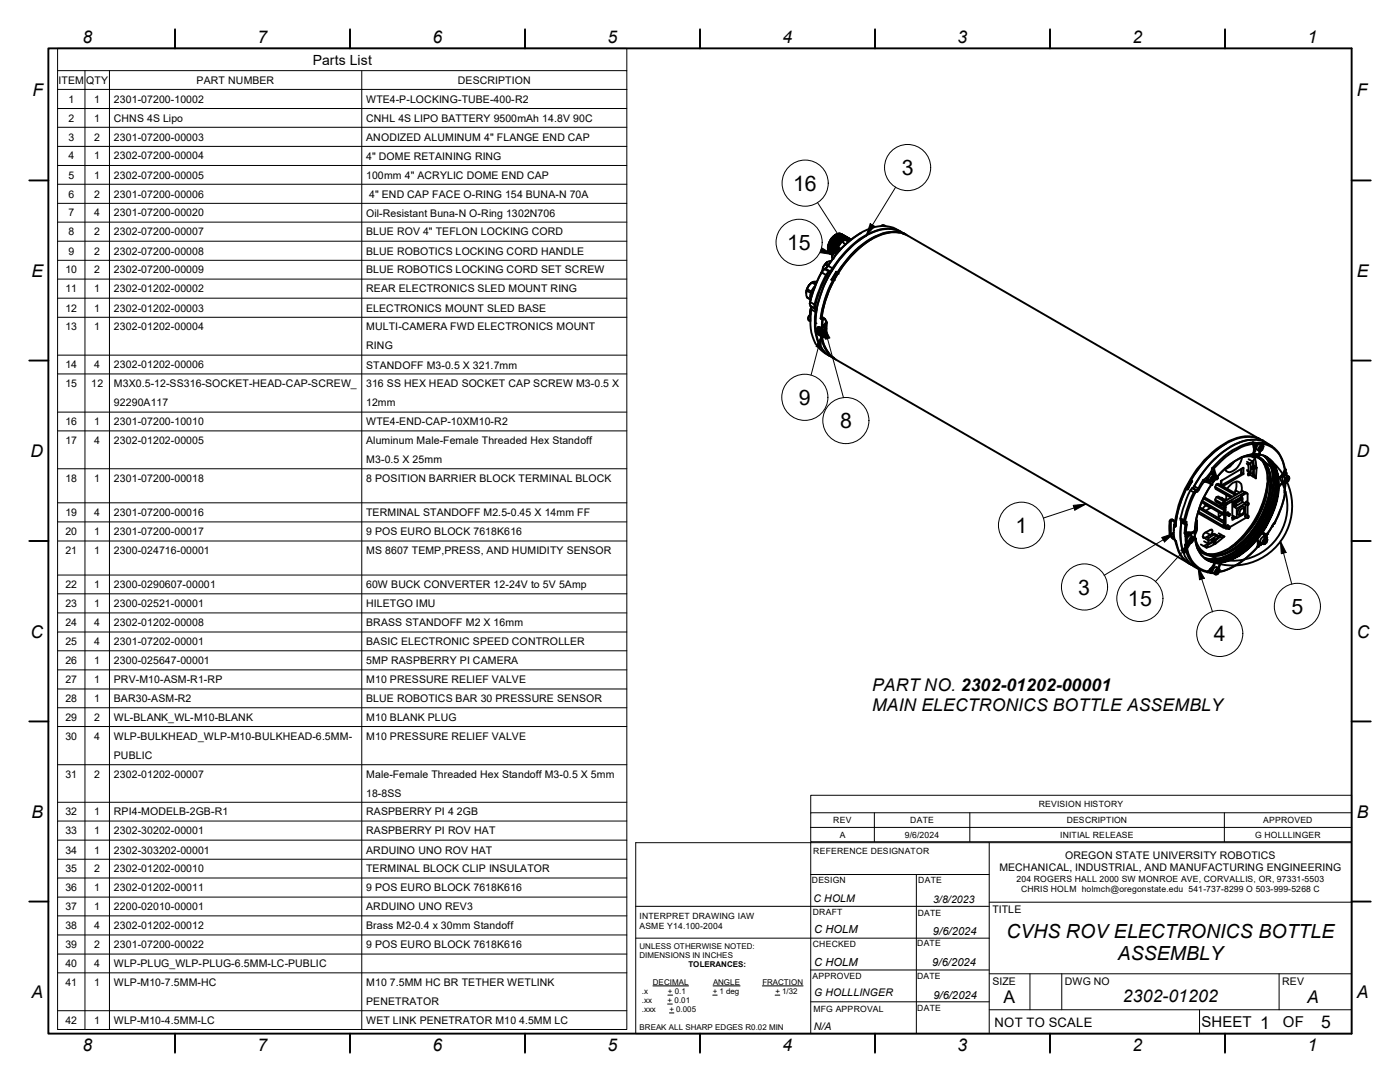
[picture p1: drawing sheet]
<svg xmlns="http://www.w3.org/2000/svg" width="279mm" height="216mm" viewBox="0 0 279 216" stroke-linecap="round" stroke-linejoin="round" font-family="sans-serif">
<!-- layer: Visible Edges(ANSI-PIG) -->
<g fill="none" stroke="#000" stroke-width=".38">
<path d="M161 58l-.1 .9 .1 .4M161 58l.9 .5M161 59.3l.8 .5M161.1 57.7l.3-.7 .7-.6a2.55 2.55 0 0 0-1.2 2.1M161.1 57.7l-.1 .3M161.1 57.7l.8 .5M161.9 58.5l-.2 .4 .1 .9-.8-.5M161.9 58.5l.2 .2M162 58.2l-.1 .3M162 58.2l.2 .1M162.1 56.4l.7 .4M162.2 56.3l-.1 .1"/>
<path d="M162.3 57.7l-.3 .5M162.3 57.7h.1M162.3 56.3l-.2 .1M162.3 56.3l.6 .3M162.5 57.3h.1M162.6 57.2l-.3 .5M162.7 57.1l-.7 1-.3 1.1M163 56.2l-.7 .1M164 54.4a21.1 21.1 0 0 0-2.4 6.2M164 54.4l-1.8 3.9a4.7 4.7 0 0 0-.5 2.5l.2 .5a16.6 16.6 0 0 0 .3 5.9 6.1 6.1 0 0 0 3.3 3.8M164.2 53.8l.1 .1M164.7 52.8l-.4 .4-.1 .6"/>
<path d="M164.7 52.8l.5 .3M164.8 52.5l-.1 .3M164.8 52.5l.6 .3M165.2 52.3a2.14 2.14 0 0 0-1.1 1.7l.1-.2M165.2 49.3l1.5 .9M165.2 49.5l1.5 .8M165.2 49.5v.1l1.5 .8M165.2 49.7l1.4 .8M165.2 49.8l1.2 .7M165.2 49.5l1.6 .9M165.2 49.2l1.6 1M165.3 49.9v.2l1 .6"/>
<path d="M165.3 49.1l1.5 .9M165.3 49.2l1.5 .8M165.3 50l1 .6M165.4 50.1v.2l.8 .4-.8-.5M165.4 48.8l1.4 .9M165.4 48.8l1.5 .9M165.4 50.3l.8 .5-.8-.4M165.4 48.6l1.5 .9M165.4 48.7l1.5 .8M165.4 48.5l1.7 .9M165.5 48.5l1.4 .8M165.5 50.4l.6 .5"/>
<path d="M165.5 48.3l1.5 .9M165.5 50.5l.7 .4M165.5 48.3l1.6 .8M165.6 48.2l1.5 .8M165.7 48.1l1.4 .9M165.7 48l1.6 .9M165.7 52.1l-.9 .4M165.7 47.9l1.5 .9M165.8 47.9l1.5 .8M165.8 47.8l1.6 .9M165.9 52.1h-.1M165.9 47.7l1.5 .9"/>
<path d="M166 47.6l1.4 .9M166 47.6l1.6 .9M166.1 54l-.6 .4a16.1 16.1 0 0 0-2.7 6.4l-.1 .5 .2 .6M166.1 47.5l.8-.7 1.5 .8M166.1 47.5l-.7 1-.2 1.4 1.2 .6M166.1 47.5l1.4 .8M166.1 47.4l1.5 .9M166.2 47.4l1.6 .9M166.2 47.3l1.5 .8M166.3 47.2l1.5 .9M166.3 47.2l1.7 .9M166.4 55.9a19.5 19.5 0 0 0-2.5 7.6"/>
<path d="M166.4 47.1l1.5 .8M166.5 55.8h-.1a18.4 18.4 0 0 0-2.6 7.8l.1-.1M166.5 50.5l-.4 .6v.2M166.6 46.9l1.5 .9M166.7 46.9a3.6 3.6 0 0 0-1.5 2.6M166.7 46.9l1.4 .9M166.8 49.8l-1.5-.8 1.6 .9M166.8 46.9h-.1l1.6 .9M166.8 46.8l1.5 .9M166.9 54.4a1.07 1.07 0 0 1-.8 1.3M166.9 54.4v-.2l-1 1.6 .2-.1M166.9 54.4l-.8 1.3"/>
<path d="M166.9 46.8l.4-.2 1.5 .9M167 46.7l1.5 .9M167.1 50.5a.73 .73 0 0 0-.9 .3 .73 .73 0 0 0 0 .8M167.1 49.7l-.1 .5M167.1 46.7l1.5 .9M167.3 49.3a3.2 3.2 0 0 1 1.3-1.5 3.1 3.1 0 0 0-1.6 2.7v-.3l.2 .2M167.3 46.7l1.4 .8M167.3 46.7l.3-.1 1.5 .9M167.4 46.6l1.5 .8M167.5 46.6l1.5 .8M167.6 46.6l1.6 .9M167.7 46.7l1.7 .9-1.5-.9"/>
<path d="M167.8 49.7l-.5-.4-.2 .4 .5 .3M167.9 46.7h.1M168 47.9l-1.5-.8 1.6 .8M169.2 47.7a2.47 2.47 0 0 0-2.3 2.4v.4M169.3 47.6l-.5 .1M169.4 47.6h.1M169.5 48.1l-.7-.4-.2 .1 .7 .5M169.5 47.6l-.2-.1-.1 .1-.2-.2v.2v-.2l-.5 .2-.2 .2h-.2v.1h-.1v.2h-.2v.2h-.3l.1 .2-.4 .3-.1 .3-.2 .2 .2 .1-.2 .1v.2l-.1 .1 .1 .1-.1 .1v.4M169.5 47.6h.1M169.8 47.8l-.5-.2 .4 .3M171.8 46.5a22.5 22.5 0 0 0-7 7l-.8 .9M172.8 47.1a22.1 22.1 0 0 0-9.8 14.4l-.2 3"/>
<path d="M174 47.7a22.4 22.4 0 0 0-10 15.6M176.1 45l-.2 .1 .2-.2 .6 .2M179.5 46.4a8.3 8.3 0 0 0-6.3 1.7 18.2 18.2 0 0 0-6 6.5M179.8 46.3a6.4 6.4 0 0 0-6.8-.5 19.8 19.8 0 0 0-8.1 7.7l-.6 .3-.3 .6M179.9 46.3a6.3 6.3 0 0 0-5.9 .1 18.8 18.8 0 0 0-8 7.4l-.5 .4a2.86 2.86 0 0 0-1.2 1.7l-1.2 2.9a4.7 4.7 0 0 0-.5 2.5l.2 .5a15.6 15.6 0 0 0 .5 6.7 5.7 5.7 0 0 0 2.3 2.6M180.5 46.7a7.5 7.5 0 0 0-6.7 .9 20 20 0 0 0-6.7 6.9v.2M180.5 46.7l-.3-.2 .7 .4M180.5 46.7h.1M180.7 46.7a6.6 6.6 0 0 0-6.6-.3 20.8 20.8 0 0 0-9.5 10.2 18.2 18.2 0 0 0-1.8 9.3l.2-.2h.2M161.7 62.8l-.4 .6v.2M161.7 62.8a.72 .72 0 0 0-.4 .7 .72 .72 0 0 0 .4 .6M161.7 62.4v.4"/>
<path d="M161.7 62.4l.1 .1M161.7 63.9h.1M161.9 61.4l-.2 .7v.6M161.9 61.5l-.2 .9M161.9 61.5l-.2 2.5M162.8 66.2a6.6 6.6 0 0 0 3.6 5.3M162.8 66.2a2.64 2.64 0 0 1 1.5 1.1l-.9-.4zM162.8 66.2l.1-.3 .6 .3 .8 .6 .2 .4M163.1 65.5h.2M163.1 65.5v.2h-.1M163.1 65.7h.1M163.2 65.9l.2 .1"/>
<path d="M163.3 65.3a2.27 2.27 0 0 1 1.7 1.1M163.3 65.3a3.2 3.2 0 0 1 1.7 1.4l-.2 .2M163.3 66.5l.6 .5zM163.3 65.3l-.2 .2M163.3 66.5l.5 .4zM163.3 65.7l.1 .1M163.4 65.5l-.2 .3M163.5 65.5l1.3 1.1v.3M163.5 65.7l-.1 .2 .3-.2zM163.5 65.5l-.3 .3 .2 .2 .3-.2 .1-.2M163.5 65.5l.3 .1M163.5 65.6l.1 .1"/>
<path d="M163.6 66l.7 .5 .4 .6M163.8 66l.9 .9M163.8 65.6l-.3 .4M163.8 65.8l-.1 .2M163.8 66.9h.1M163.8 65.9v.1M163.9 67.1a6.2 6.2 0 0 0 2.3 4.3M163.9 63.5l.4 .1M164 67.2a7.4 7.4 0 0 0 1.5 3.4M164 63.3a22.4 22.4 0 0 1 10.5-15.9 6.8 6.8 0 0 1 6.6-.4l70.6 40.8M164 67.2a6.4 6.4 0 0 0 2.8 4.6l70.6 40.7M164 63.3l.7 .5 .3 .7"/>
<path d="M164 63.3l.7 .4M164.1 63.5h.2M164.1 63.7h.1M164.2 63.7h.5M164.2 63.7l-.1 1.7M164.5 63.6h-.2l-.2 .2-.1 1.7M164.5 67.2l-.2 .1M164.6 64.7l-.2 .3M164.6 64.8l-.2 .2M164.7 64.7l-.3 .4M164.7 63.7v.1M164.7 67.1l-.1 .1"/>
<path d="M164.7 66.9v.1M164.7 66.9h.1M164.9 66.7v.4h-.2M164.9 64.1l-.8 1.4M164.9 65.6l-.3 .3M165 64.4l-.1 1.8 .1-1.7M165 66.7v.3a.26 .26 0 0 1-.1 .3 .26 .26 0 0 1-.4-.1M165 64.3v.2M165 66.4v.2M166.2 71.4l-.3-.2 .7 .4M166.2 71.4h.1M236.9 97.3a21 21 0 0 0-2.3 7.8 21 21 0 0 1 2.2-7.6"/>
<path d="M237.3 97.2l-.5 .3M237.3 97.1l-.2 .2M237.6 95.9l-.8 1.6M237.8 96.1l.1-.1-.9 1.7zM239.9 99.9l4.1 2.5 .2 .3M240.2 99.4l4.1 2.4M240.3 99.2l4 2.3M241.9 95.6l.2 .2 .2-.2M242 95.1l.4-.2a.63 .63 0 0 1 .1 .7 .63 .63 0 0 1-.7 .3l-.1-.5zM242 95.3l-.1 .1 .4 .2M242.2 95.1l.2 .1M242.3 95.1l.1 .1-.1 .4 .1-.4"/>
<path d="M242.3 95.1a.36 .36 0 0 0-.4 .3 .36 .36 0 0 0 .2 .4l.2-.2M242.3 95.1l.1 .1M242.3 95.1l-.2 .1M242.4 94.8l-.4-.2a.81 .81 0 0 0-.6 1.2l.3 .2M242.6 95.2v-.3a.68 .68 0 0 0-.8 .3 .68 .68 0 0 0 0 .8l.4-.1M242.8 96.6l-.3 .6M242.8 99.2l-.3 .5M242.8 95.3l.2-.1 .1 .2-.3 .3zM243.6 96.8v-.9l4.6-2.6v1.3l-4.2 2.4M243.6 99.4h.2M243.8 99.3l.5 .4M244.7 88.5a19.5 19.5 0 0 0-7.1 7.5"/>
<path d="M244.7 98.7v.7l-.1 .5-1.5-.8-.3 .1 1.5 .9M244.7 99.6l.3 .1M244.9 97.5l1.2-1.2a1.07 1.07 0 0 1 1.2-.1 1.07 1.07 0 0 1 .5 1.1l-.1 .8M246 99.1l-3.5-1.9 .1 .3 3.1 1.8M246.3 92.1l-.8 1-1 .5M246.7 96.1l.1 1-.2 .8M246.8 98.6l-3.7-2.1-.3 .1 3.8 2.2M247.4 98.3l-.8-.4-.2 .5M247.8 93.5l-.1 1.1-3.9 2.2M247.8 99.3v-.2l-1.7 1v.9h.2M247.8 99.1h-.2l1.1-.7 .3 .1v1.8M247.9 91.2a3.5 3.5 0 0 1-2.6 3l-.7-.3v-.5"/>
<path d="M248 99.4v.2M248.4 98.2l-.4-.2-3.9 2.2M248.9 98.4l-.3-.2-.3 .1-3.6 2.1-.3 .3-.1 .3v4.1l.4 .4M248.9 94l.6 .4M249.2 94l.2 .3a1.52 1.52 0 0 1 1.2 1.1M249.3 94.2l-.3 .3v.3l.2 .1 .3-.2M249.4 94.2v.5M249.7 90.7a4.5 4.5 0 0 1 3.7 4.1 14.8 14.8 0 0 1-2.8 10 13.6 13.6 0 0 1-7 5.9 4.4 4.4 0 0 1-4.6-1.4M249.8 93.6h.1M249.9 93.2l-.2 .1M249.9 93.2h-.2l.1 .4M249.9 93.2l-.1 .1"/>
<path d="M249.9 90.7a4.1 4.1 0 0 1 3.4 3.4 15 15 0 0 1-3.2 11.7 13.1 13.1 0 0 1-6.4 4.9 4.3 4.3 0 0 1-4.7-1.2M249.9 93.1l-.2 .2M249.9 93.5l-.1 .1M249.9 93.5h.1M250 93l-.1 .2M250 92l.1 1.5-.1 1.6M250.1 93l-.4 .4zM250.1 93l-.2 .2M250.1 93l-.2 .3M250.1 93h.1M250.1 93h.2M250.1 93v.3l-.3 .2"/>
<path d="M250.1 93l-.3 .5a.35 .35 0 0 0 .4-.5M250.1 93.1l-.2 .2M250.2 93.2l-.1 .2M250.3 93a.35 .35 0 0 1-.4 .5M250.3 93l-.2 .4-.2 .1-.1-.3M250.3 93h.1l.1 .2 .1-.1M250.3 93v.4l-.3 .1M250.3 93.1l.1 .1-.1 .3M250.3 93.2l-.2 .3M250.4 93.1l-.1 .4M250.4 93.2l-.3 .4M250.4 87.8a10.6 10.6 0 0 0-7.3 3.1l-.8 .7-1.5 1.7-1.4 1.9-1.2 2"/>
<path d="M250.4 91.4l-.3 .5-1 .8M250.4 93.2v.2M250.5 93.2v.1M250.5 93.3l-.1 .2M250.6 93.1l-.1 .4v-.2l-.1 .2h-.4M250.6 93.3l-.1 .2M250.6 93.1v.1M250.6 93.2l.1 .2zM250.6 93.2v.2M250.8 93.3v.1zM250.8 93.3v.1M251 91.1a5.8 5.8 0 0 1 1.9 4.5 17.2 17.2 0 0 1-8.1 14.1l-.4 .2a5.4 5.4 0 0 1-4.5 .3"/>
<path d="M251.5 89.3v.1M251.5 89.4l.3 .2M251.6 89.7l.2-.1zM251.7 88.9h.3a.62 .62 0 0 1 0 .7 .62 .62 0 0 1-.7 .3v-.4zM251.7 89.2l.1-.1 .2 .2-.2-.2a.36 .36 0 0 0-.3 .2 .36 .36 0 0 0 .1 .4l-.1-.2M251.7 89.1l.3 .2M251.8 87.9a6 6 0 0 0-5.7-.2 19.8 19.8 0 0 0-9.1 8.9l-1 2.1a18.7 18.7 0 0 0-1.5 5.3M251.9 87.9h.1M252 88.8l-.5-.3a.81 .81 0 0 0-.6 1.2l.4 .3M252 89.3l-.2 .3M252.2 89.2l-.1-.3a.69 .69 0 0 0-.7 .1 .69 .69 0 0 0-.3 .7l.2 .3 .4-.1M252.5 88.2a6 6 0 0 0-5.9-.6 18 18 0 0 0-9 8.5v.4l.1-.2"/>
<path d="M252.5 91.1a6.1 6.1 0 0 1 2.3 5.4 18.7 18.7 0 0 1-8.7 14.5 5.8 5.8 0 0 1-5.3 .6M252.6 91.1a11.8 11.8 0 0 1 3.7 15.8 11.8 11.8 0 0 1-15.5 4.7M252.9 91.3a6.7 6.7 0 0 1 1.9 6.5 18.5 18.5 0 0 1-8.7 13.4 6.2 6.2 0 0 1-5 .6M253 91.4a4.8 4.8 0 0 0-4.7-.3 17.3 17.3 0 0 0-9.1 10.8l-.4 1.2a11 11 0 0 0 .3 6.6 4.7 4.7 0 0 0 2.1 2.2M253.6 91.9a11.9 11.9 0 0 1-.3 9.1 18.3 18.3 0 0 1-9.4 10.6l-2 .4M254.1 95.9a6.3 6.3 0 0 0-1.9-5 7.7 7.7 0 0 1 1.6 7.5 18.9 18.9 0 0 1-8.4 12.3 6.2 6.2 0 0 1-5 .6M254.3 93.2a15.8 15.8 0 0 1-2.3 11.3 16.1 16.1 0 0 1-8.6 7.6M254.4 93.3a16.2 16.2 0 0 1-1.9 10.2 17.5 17.5 0 0 1-9 8.6M254.8 97.4a23.4 23.4 0 0 1-3.8 9.2l.1 .1M256.5 96.3l-.1 1.9a17.9 17.9 0 0 1-3.5 8.4l-.2 .7M256.6 95.9l.1 .1zM256.7 95.7l.3 .2"/>
<path d="M256.7 94.4l.1 .5M256.7 94.4l-.2-.6a6.5 6.5 0 0 0-8.3-5.8 17.2 17.2 0 0 0-9.2 8l-.8 1.2-.4 .3a20.4 20.4 0 0 0-2.2 6.3l.2 .3a11.3 11.3 0 0 0 1.1 7.5 7 7 0 0 0 4.7 2.7M256.7 95.6l-.1 .1M256.8 95.2l.3-.1a.66 .66 0 0 1 .1 .8 .66 .66 0 0 1-.7 .3v-.6zM256.9 95.4h.1l.1 .2-.1 .3 .1-.3-.1-.2-.3 .1-.1 .3M256.9 95.4l.2 .2M257 95.9l-.3 .1M257.2 95.1l-.5-.3a.81 .81 0 0 0-.7 1.2l.5 .3M257.3 95.4l-.1-.2a.65 .65 0 0 0-.7 .1 .65 .65 0 0 0-.2 .7l.2 .3 .4-.1M233.4 106.6h.3M233.4 104.1h.3M233.7 104.1v2.5"/>
<path d="M233.7 106.6l.3 .5 .3 .2M234.3 104.8v1.1M234.3 104.8h.1M234.4 103.9v.8M234.4 103.9l.2 .1M234.4 103.9l-.4-.1-.3 .3M234.4 104.7l-.1 1.7 .1 1.4M234.4 104.7l-.1 .1M234.4 103.9v.2M234.4 104.7l.2 .1M234.5 104l-.5-.3a.38 .38 0 0 0-.4 0 .38 .38 0 0 0-.2 .4v2.6l.6 .7 .5 .3 .2 .8a5.6 5.6 0 0 0 2.8 4M234.5 104h.1"/>
<path d="M234.6 104l-.1 .7M234.6 107.9l.1 .1M234.7 103.8l-.1 .2M234.7 107.9a6.1 6.1 0 0 0 3.4 5M234.7 103.9l-.1 .1M235.8 104.1l-.2 2.9 .3 2.5 .3 .8M236.8 107.7v.1M237.6 107.4a.43 .43 0 0 1 .6-.1 .74 .74 0 0 1-.8 1v-.4zM237.6 107.6v.2M237.6 107.8l.3 .1M237.7 107.5l.4 .1-.2-.2-.2 .2-.1 .2 .1 .3 .2-.2 .2-.3M237.8 107.4l.3 .2"/>
<path d="M238.1 107.1l-.4-.2a.81 .81 0 0 0-.7 1.2l.4 .2M238.1 107.6l-.2 .2a.2 .2 0 0 1-.1 .2 .2 .2 0 0 1-.2-.1M238.3 107.5l-.1-.2a.69 .69 0 0 0-.8 .1 .69 .69 0 0 0-.2 .7l.2 .2h.4M238.7 103.7l.2 .2a3.6 3.6 0 0 1-.5 2.9M239.1 102.4l5.1 2.9 .1-.1M239.1 102l4.9 2.9 .2 .4M239.3 101.5l5 2.9M239.4 101.2l4.9 2.8M239.8 100.2l4.4 2.5h.1M240.3 106.4l1.3-.7h.3v.1l.1 .2-.3 .6-1.5 .8-.2-.3zM240.5 110.4a5.8 5.8 0 0 0 6-1.1 17.3 17.3 0 0 0 7.1-13.8 5.1 5.1 0 0 0-2.1-3.9 10.9 10.9 0 0 1 4 14.8 10.9 10.9 0 0 1-14.9 4M240.8 100.8l-.6 .4-.1 .4"/>
<path d="M241.2 107.4l-.1 1.1-.3 .8M241.6 114.3h.1M241.6 114.4h.5M241.7 101.3l-1.1 .6M241.9 108l.3-.5v.4l-.2 .2M241.9 107.8l.4-.2-.3 .5M241.9 107.8v.1M241.9 107.9h.1M242 107.9v.2M242 107.9l-.1 .2h.2M242 107.7l-.1 .1M242.1 108.1v.1"/>
<path d="M242.1 108.1l.3-.3-.1 .3-.2 .1M242.1 107.6l-.2 .2zM242.1 108.2l.2 .1M242.1 107.6l-.2 .3M242.1 107.5l.1 .1-.3 .3M242.1 114.4l.5 .2M242.2 107.6l-.2 .3M242.3 106.7h.4a1.72 1.72 0 0 0 1.6 .4M242.3 107.7l-.2 .3M242.3 108.3h.1M242.3 107.6v.4l-.2 .1M242.3 107.6a.42 .42 0 0 1-.3 .5"/>
<path d="M242.3 107.6l-.2-.1-.2 .3M242.3 107.6h.1l.1 .4M242.3 107.8l-.1 .2M242.4 108.2l-.1 .1M242.4 108.2h.2M242.4 108.4l.2-.1zM242.4 107.8l-.1 .3M242.4 107.6v.1M242.5 108.1l-.2 .2M242.5 108l-.4 .2M242.5 107.9l-.4 .3M242.5 108v.1"/>
<path d="M242.5 107.8l-.2 .3M242.5 108.1l-.1 .1M242.6 108.4h.1M242.6 108.2l-.3 .1M242.6 108l-.2 .2M242.6 108.3l-.2 .1M242.6 108.2l-.2 .1M242.6 108.4v.1M242.8 114l.3 .2M242.8 113.9l-.1 .1M243 113.5h.3a.8 .8 0 0 1-.7 1.1l-.1-.3zM243 113.7l.2 .2"/>
<path d="M243.1 113.7l-.3 .2-.1 .3M243.1 113.7l.1 .2-.1 .3-.1 .2-.3-.2a.32 .32 0 0 0 .4 0 .32 .32 0 0 0 0-.5zM243.1 113.7l-.1 .1M243.2 102.2l.1 1.2M243.3 113.4l-.5-.2a.81 .81 0 0 0-.7 1.2M243.4 113.8l-.1-.3a.65 .65 0 0 0-.7 .1 .65 .65 0 0 0-.2 .8l.2 .2h.4M243.6 106.7a12.4 12.4 0 0 1-3.4 2.3M243.8 100.8l-.4 .2M243.9 102.6l-.7 .5M244.2 100.5v.7l.1 .1M244.2 100.6l-1.7-.9 .1 .4 1.6 .9M244.3 103.8h-.3"/>
<path d="M244.3 102.2v.2M244.3 104.8v.2M244.3 101.9l-.3 .5M244.3 104.5l-.3 .4M244.5 100.5l-.4-.3v.3l.3 .1M244.8 102.7l.4 .2M244.8 105.3l.4 .2M245 102.2l.4 .4M245 104.8l.4 .3M245.1 102.4l-.1-.2-.2 .2M245.1 104.9l-.1-.1-.2 .2M245.2 102.6h.3l-.2 .4-.1-.1z"/>
<path d="M245.2 105.2l.3-.1v.2l-.2 .2h-.1zM245.7 110.5a6.9 6.9 0 0 1-5.3 .9M245.9 100l.2 .1M246 103.2l.3-.1-.4 .1v.6l.8-.5M246.1 101l.7 .5v1.9M246.2 100.1l.2 .2v.8l-.2-.1v-.9l1.6-.8 .2 .1-1.6 .9 .3 .1M246.4 103.2l-.5 .1M246.5 103.2l-.6 .2 .3-.1M246.7 100.4l1.3-.8v.6l-1.3 .8zM246.7 101l-.3 .1M247.4 101.4a.6 .6 0 0 1 .9-.1 .6 .6 0 0 1-.1 .9 .63 .63 0 0 1-.5 .6 .63 .63 0 0 1-.7-.4l.1-.5zM248 100.2l.5 .3v1.9l-1.7 1-.9-.5v-2.9l-1.2 .8-.1 4.6h.4"/>
<path d="M248.5 103.1l.4 .3M248.5 100.5l-1.7 1M248.6 100.6l.3 .2M248.7 103.3l-3.2 1.9M248.7 100.1l.5 .3M248.7 102.7l.5 .2M248.9 100.1h-.2l-.2 .4M248.9 102.7h-.4v.4h.1M249 100.8v2M249 100.5h.2l-.2 .3h-.1zM249 103l.2-.1v.3l-.3 .2zM250.6 107.2v.1"/>
<path d="M250.6 107.3l.2-.4 .2-.2-.2 .1-.2 .5-.3 .1a12.5 12.5 0 0 1-3 3M250.8 106.9l-.2 .2M250.8 106.7h.1M251 106.8l-.2 .3M251 106.8l-.3 .3 .1-.2M251.7 108.7l-.6 .3a14.6 14.6 0 0 1-7.8 5.1M251.7 108.6l-.1 .1M251.8 108.5l-.1 .1M252.2 108.2l.1 .1zM252.2 108.1v.1M252.3 107.6l.5-.1a.65 .65 0 0 1 0 .7 .65 .65 0 0 1-.6 .3 .59 .59 0 0 1 .1-.9zM252.3 107.9v.1l.3 .2"/>
<path d="M252.5 107.8h.2l-.1 .4-.3 .1 .4-.3-.1-.3-.3 .1-.1 .4M252.5 107.7l.2 .1M252.8 107.4l-.5-.3a.81 .81 0 0 0-.6 1.2l.4 .3M252.9 107.8v-.3a.67 .67 0 0 0-.9 .2 .67 .67 0 0 0 0 .8h.5"/>
<circle cx="163.5" cy="65.8" r=".22"/>
</g>
<g fill="#000">
<circle cx="161.7" cy="59.2" r=".19"/>
<circle cx="165.7" cy="50.6" r=".19"/>
<circle cx="166.2" cy="51.6" r=".19"/>
<circle cx="166.4" cy="55.9" r=".19"/>
<circle cx="166.5" cy="50.5" r=".19"/>
<circle cx="167.2" cy="54.6" r=".19"/>
<circle cx="180.2" cy="46.5" r=".19"/>
<circle cx="162.8" cy="64.5" r=".19"/>
<circle cx="163.3" cy="66.5" r=".19"/>
<circle cx="163.5" cy="65.5" r=".19"/>
<circle cx="163.8" cy="65.8" r=".19"/>
<circle cx="163.9" cy="66.9" r=".19"/>
<circle cx="164" cy="63.3" r=".19"/>
<circle cx="164.4" cy="65" r=".19"/>
<circle cx="164.6" cy="64.8" r=".19"/>
<circle cx="164.9" cy="66.8" r=".19"/>
<circle cx="237.6" cy="96" r=".19"/>
<circle cx="240.3" cy="95.9" r=".19"/>
<circle cx="241.7" cy="94.6" r=".19"/>
<circle cx="241.7" cy="96.7" r=".19"/>
<circle cx="242.9" cy="95.2" r=".19"/>
<circle cx="243.8" cy="96.8" r=".19"/>
<circle cx="244.6" cy="93.4" r=".19"/>
<circle cx="250" cy="90.7" r=".19"/>
<circle cx="250.1" cy="90.7" r=".19"/>
<circle cx="250.1" cy="89" r=".19"/>
<circle cx="250.2" cy="89.3" r=".19"/>
<circle cx="250.3" cy="89.9" r=".19"/>
<circle cx="250.3" cy="90" r=".19"/>
<circle cx="251" cy="87.4" r=".19"/>
<circle cx="251.2" cy="88.6" r=".19"/>
<circle cx="251.3" cy="90.7" r=".19"/>
<circle cx="251.9" cy="87.9" r=".19"/>
<circle cx="254.1" cy="95.9" r=".19"/>
<circle cx="255" cy="96.5" r=".19"/>
<circle cx="255" cy="95.3" r=".19"/>
<circle cx="255.4" cy="95.2" r=".19"/>
<circle cx="255.5" cy="95.2" r=".19"/>
<circle cx="255.5" cy="95.3" r=".19"/>
<circle cx="255.6" cy="95.1" r=".19"/>
<circle cx="255.6" cy="95.2" r=".19"/>
<circle cx="255.7" cy="95.1" r=".19"/>
<circle cx="255.8" cy="95.1" r=".19"/>
<circle cx="256.4" cy="98.2" r=".19"/>
<circle cx="256.5" cy="93.7" r=".19"/>
<circle cx="256.5" cy="93.8" r=".19"/>
<circle cx="256.5" cy="96.3" r=".19"/>
<circle cx="234.4" cy="104.7" r=".19"/>
<circle cx="237.1" cy="106.3" r=".19"/>
<circle cx="237.1" cy="106.2" r=".19"/>
<circle cx="237.3" cy="106.3" r=".19"/>
<circle cx="237.4" cy="106.3" r=".19"/>
<circle cx="237.4" cy="112.5" r=".19"/>
<circle cx="238.4" cy="106" r=".19"/>
<circle cx="238.5" cy="107.5" r=".19"/>
<circle cx="240.9" cy="114.2" r=".19"/>
<circle cx="241.3" cy="113.8" r=".19"/>
<circle cx="241.5" cy="113.6" r=".19"/>
<circle cx="241.6" cy="113.5" r=".19"/>
<circle cx="241.7" cy="113.4" r=".19"/>
<circle cx="241.9" cy="112" r=".19"/>
<circle cx="242.3" cy="112.7" r=".19"/>
<circle cx="242.4" cy="107.8" r=".19"/>
<circle cx="242.4" cy="108.4" r=".19"/>
<circle cx="243.3" cy="112.1" r=".19"/>
<circle cx="244.8" cy="105.3" r=".19"/>
<circle cx="244.8" cy="102.7" r=".19"/>
<circle cx="245.7" cy="110.5" r=".19"/>
<circle cx="250.6" cy="107.3" r=".19"/>
<circle cx="250.7" cy="107.3" r=".19"/>
<circle cx="250.8" cy="107.1" r=".19"/>
<circle cx="250.8" cy="107.2" r=".19"/>
<circle cx="251" cy="109.2" r=".19"/>
<circle cx="251" cy="106.9" r=".19"/>
<circle cx="251.1" cy="106.8" r=".19"/>
<circle cx="251.1" cy="109" r=".19"/>
<circle cx="251.1" cy="106.9" r=".19"/>
<circle cx="252.9" cy="106.6" r=".19"/>
</g>
<!-- layer: Visible Tangent Edges(ANSI-PIG) -->
<g fill="none" stroke="#000" stroke-width=".38">
<path d="M164 54.4l1 .6M164.5 53.7l1 .7M164.7 53.7l1 .5M165.2 53l1 .7M165.9 55.8l.4 .2M166.2 55.7l.2 .2M166.9 54.5l.3 .1M166.9 54.2l.3 .2M180.2 46.5l.3 .2M161.7 60.2l1.1 .6M161.7 61l.9 .5h.2M161.8 61.2l.9 .5 .2-.1"/>
<path d="M161.9 61.7l1 .6M163.3 65.7l.2-.2 .2 .3-.3 .2-.1-.2 .1-.2 .2-.1 .1 .3-.2 .2-.2-.1zM163.8 63.6l.3 .2M163.9 63.4l.4 .3-.3-.3M164.3 65.2l.6 .3M164.3 63.6v.1M164.5 67.2v.1M164.5 63.6l.2 .1M165 66.9l-.3 .1M165.9 71.2l.3 .2M236.7 97.5l.3 .2M237 97.3l.1 .1"/>
<path d="M237.6 97.9l.7 .3M237.6 95.8l.3 .2M237.6 96.1l.2 .1M237.9 97.4l.8 .4-.7-.4M238.3 98.2l-.9 1.9-1.1 3.7M238.3 98.2l.2 .2M238.3 97l.8 .5M238.7 97.8l.1 .3M238.8 98.1l-.2 .1a20 20 0 0 0-2 5.8l.1 .1M239.1 97.5l-.8 .7M239.1 97.5l.2 .1M240.1 95.8l-1 1.7"/>
<path d="M240.1 95.8l.3 .1M240.1 95.8l.2 .3 .1-.2M240.4 95.9h.1M240.5 95.9l.9 .3M240.5 95.9l.4-.3 .5 .6M240.5 95.9l-.1 .2M240.7 95.4l.2 .2zM240.7 95.4l-.6 .4M241.2 95.3l-.2 .3 .4 .5M241.4 96.2l.3 .5M241.4 96.1v.1M241.7 96.7a18.7 18.7 0 0 0-3.3 9.3"/>
<path d="M241.7 94.1l-1 1.3M241.7 96.7l-.5-.4-.9-.2-1 1.7-.5 .3M241.7 94.1l.4 .1zM241.8 94.6l.2-.3 .4 .4M241.9 93.4l.4 .1-.1 .2M241.9 93.4l.3 .3M241.9 93.4l-.2 .7M242.2 93.7l-.1 .5 .3 .5M242.2 93.7l.2 1M242.2 93.7h.1M242.3 93.7l.6 1.5M242.3 93.7h-.1"/>
<path d="M242.4 94.7l.5 .5M242.4 94.7v.1M242.6 95l.3 .2-1.2 1.5-.3-.6M243.8 95.9v.9M247.7 91.3a4.3 4.3 0 0 1 5.9 3.4 14.9 14.9 0 0 1-3.6 11.5 11.7 11.7 0 0 1-6.4 4.6 4.1 4.1 0 0 1-5.1-3.6M247.7 93.6v1M247.8 94.4l.4 .2M247.8 94.4l.3 .2M248.1 93.3l.1 .1M248.3 98.3l.4 .1M248.8 92.5l.3 .2 .1 1.3-.3-.2M248.9 92.1l.6 .4"/>
<path d="M249.2 91.6l.7 .5M249.3 90.8l1.1 .6 .4 2.3-.2 1.7-1.1-.7M249.6 92.5v1.9M250.1 90.6a12.1 12.1 0 0 0-7.2 4.6M250.1 90.6h.1M250.1 88.3a13.7 13.7 0 0 0-8.2 5.1M250.1 90.6a3.7 3.7 0 0 0 0-2.1 13.5 13.5 0 0 0-7.8 5v.2M250.1 88.3l.2 .2M250.1 88.3v.2h.2M250.1 90.6l-.1 .1M250.1 88.3l.7 .1M250.1 91.9l.2 1.1"/>
<path d="M250.3 93.5v1.2M250.3 88.6l.1 1.1M250.3 88.6l.5 .1-.4 1M250.3 88.6l-.2 .1M250.3 88.5v.1M250.4 89.7l-.3 .9M250.4 89.7h.1M250.5 89.7l-.4 .9 1.2 .1 .1-.7M250.8 88.4h1M250.8 88.4v.3zM251 87.4l.2 .2M251 91.1a6.1 6.1 0 0 1 2 5.7 17 17 0 0 1-7.8 12.8 5.7 5.7 0 0 1-5.3 .6"/>
<path d="M251.1 88.7h-.3l-.3 1M251.2 90.7h.1M251.3 90.7a4.4 4.4 0 0 1 3.7 3.9l.1 .8a5.7 5.7 0 0 0-2.1-4M251.5 90l-.2 .7M251.8 88.4l.2 .2-.1 .1M251.8 88.4l.1 .3M251.9 88.7h.1M251.9 88.8l.2-.2-.1 .2M252 88.3l.7 .2 1.1 .5M252 88.3l.2 .1-.1 .2M252 88.3l.1 .3M252 88.3l-.2 .1"/>
<path d="M252.1 88.8l.1-.2a5.4 5.4 0 0 1 4.1 5.3 3.1 3.1 0 0 1-1.2 1.5M252.1 88.6v.2M252.1 88.8h.1M252.3 91a5.6 5.6 0 0 1 2.5 4.8 17.9 17.9 0 0 1-6 13.3 10.1 10.1 0 0 1-5.8 2.9 4.7 4.7 0 0 1-2.5-.6M252.9 96.5a19.2 19.2 0 0 1-7.3 12.7M253 91.3l.4 .5a4.6 4.6 0 0 1 1.4 2.9M253.7 92.1l.4 1.7M254.1 92.6a11.7 11.7 0 0 1-.7 9.8 17.9 17.9 0 0 1-7.8 8.9 6.8 6.8 0 0 1-2.9 .8M254.7 94.6l.1 .1M254.8 94.7l.3 .7M254.8 94.7l.1 .7M254.8 97.3a15.5 15.5 0 0 1-2.8 8.1"/>
<path d="M254.8 95.3l.1 .1M254.9 95.4l.1 1.2M254.9 96.5l.1 .1M255 96.6l-.1 .8 .2-.4M255.1 95.4h.1M255.1 95.4v1.5M255.1 97h.1M255.1 97a17.8 17.8 0 0 1-3.2 9.2 17.2 17.2 0 0 0 3.3-9.2M255.1 96.9h.1M255.1 96.9l.1 .1M255.1 96.9v.1M255.2 96.9v.1"/>
<path d="M255.8 94.9l-.7 .5M255.8 94.9l.1 .2M255.9 95.1l-.8 .3 .1 1.5 .8-.6M255.9 96.5l-.7 .5M256 96.3l-.1 .2M256.3 96.1l-.3 .2M256.3 93.9l.2 .1M256.3 96.2l-.4 .3M256.4 98.4a17.9 17.9 0 0 1-2.1 6.1M256.4 98.2v.2M256.4 98.6v.1M256.4 97.9h-.1"/>
<path d="M256.5 96.5l-1.3 .5M256.5 96.5l-.1 1.9M256.5 94l-.7 .9M256.5 94l.2 .5-.9 .4M256.5 96.3l-.6 .2M256.5 93.8v.1M256.5 93.9v.1M256.5 93.7v.2M256.5 96.3v.2M256.7 94.8v-.2l-.8 .5M256.7 94.4v.2v-.2M234 103.7l.1 .1-.4 .3"/>
<path d="M234.3 106.2l-.6 .4M234.3 107.1h-.2l-.1 .3M234.3 104.9l.3 .2M234.4 104.7l-.1 .1M234.4 104.7l.2 .1M234.4 104.7l.2 .2M234.4 107.8l.3 .1M234.5 104l-.1 .7M235.6 103.4l.7 .4M235.6 103.8l.8 .5-.7-.4M235.8 104.3l.7 .3M236.3 103.8l.2 .8"/>
<path d="M236.3 103.8h.2M236.4 106.4h.3M236.4 106.4l.3-.2v.2M236.4 106.4l.2 .7M236.5 108.8a6.4 6.4 0 0 0 3.1 4.9M236.5 108.8l.1 .1h.2v-.1M236.5 108.8h.3M236.5 104.6l-.1 1.8M236.5 104.6l.4 .1M236.6 107.1l.1 1.3M236.6 107.1l.3-.2v.2zM236.7 104.1l.2 .5-.2 1.6h.2"/>
<path d="M236.7 108.4l.3-.1zM236.7 104.1l-.3 .2M236.7 108.4l-.2 .4M236.7 106.4h.1M236.8 106.4l.1 .5 .8-.5M236.8 106.4h.9M236.9 106.2l-.1 .2M237 108.1v.2l.2-.1M237.2 108.3l-.2 .1-.1 .4M237.3 108.3l-.5 .5M237.4 108.3l-.5 .5a5.2 5.2 0 0 0 4.2 5.2l.1-.1M237.4 112.5l.3 .1"/>
<path d="M237.7 106.4v.2M237.7 106.6l.7-.6 .1 1.5M237.7 106.6l-.8 .5v.2M238.2 107.6l.3-.1zM238.4 106l-.3 .2h-1.2M238.4 106l-.7 .4M238.4 105.9v.1M238.5 107.5a4.8 4.8 0 0 0 3.9 4.8M238.5 107.5l-.3 .3M238.5 105.2l.4 .2M238.7 103.8l.2 .1M240 107.1l.5 .2"/>
<path d="M240.3 108l.8 .5M240.6 107.5l.6 .3M240.7 106.2l.9 .5M240.7 100.8l.9 .5M241 114.1h.2zM241.1 111.8l.5 .2M241.2 113.9v.1M241.2 111.9l1.2 .3M241.2 114v.1M241.6 114.3l.2-.1-.2 .2M241.9 106.6l.4 .1-1.1 .7-.3-.2M242.1 108.1l-1.1 .6"/>
<path d="M242.1 113.2l-.4 1-.5-.2M242.1 113.2l-.9 .8M242.1 113.2h.1M242.2 113.2l.2-.9h1.2l-.4 .9M242.2 113.2l-.4 1h.2M242.2 112.1h.1M242.3 112.1h.9M242.3 112.1l-.6-.1 .7 .2M242.3 106.5l.5 .3M242.4 112.2v.1M242.4 112.3l-.5 .9-.7 .7M242.4 112.2h1.2"/>
<path d="M242.4 112.3l-.3 .9M242.5 106.6l.8 .5M242.9 106.9l-1.7 1M243.1 113.4l.2-.2-.1 .2M243.1 112.1h.1M243.2 106.4l1.1 .7-.7 .5a7.6 7.6 0 0 1-2.8 1.7l-1.2-.7M243.2 113.2l-.1 .1M243.5 107.1l-1 .8M243.6 112.2v.1M243.6 112.3l-.3 1.2M243.6 112.3l-.4 .9M243.7 112h.1"/>
<path d="M243.8 112l-.2 .2M243.8 112l-.6 .1M243.9 111.6l-1.8 .5M244.3 101l.3 .2M244.3 105.1l.3 .2M244.7 100.4l.2 .2M247.6 101.7l.5-.3a.76 .76 0 0 1 .1 .8 .76 .76 0 0 1-.6 .5l-.2-.3zM249.9 108.1h.1a11.5 11.5 0 0 1-6.2 3.9M250.3 107.4h.1M250.5 107.4h.1M250.6 107.4l-.6 .7 .8-.4M250.7 107.7l.1 .1"/>
<path d="M250.7 107.7a11.2 11.2 0 0 1-7.1 4.5v.1a11.2 11.2 0 0 0 7.2-4.5M250.7 107.7h.1M250.8 107.7v.1M250.8 107.7h.1M250.8 107.8l.5 .3M250.8 107.8a1.32 1.32 0 0 1 .2 1.2M250.8 107.8l.4 .3M251 109a14.8 14.8 0 0 1-6.9 4.9l-.8 .1M251 106.7h.1M251.1 106.4l.1 .1M251.1 109l-.1 .2M251.1 109h-.1"/>
<path d="M251.2 108.1l.4 .5-.5 .4M251.2 108.1l-.1 .9M251.3 108.1l.4 .5 .1-.1M251.3 108.1h-.1M251.5 106.2h.1M251.5 106.2l-.9 1.2M251.7 108.6v.1M251.9 106.2h.1M251.9 106.2l-1.1 1.5M252 106.2l.3 .5M252 105.3v.1M252 105.4l-.1 .8"/>
<path d="M252 105.4l-.5 .8M252.2 106.8l-.2-.6-1.2 1.5M252.2 106.8l.5 .5M252.3 106.7h.6M252.3 106.7l.4 .6 .2-.6M252.3 106.7l-.1 .1M252.9 106.5v.2M252.9 106.6v.1M254.3 104.5l-1.4 2a.81 .81 0 0 1-.9-.3M254.3 104.5h-.1M254.3 104.5h.1M254.4 104.1h.1"/>
</g>
<g fill="#000">
<circle cx="164" cy="54.4" r=".19"/>
<circle cx="165.2" cy="53" r=".19"/>
<circle cx="180.5" cy="46.7" r=".19"/>
<circle cx="166.2" cy="71.4" r=".19"/>
<circle cx="238.8" cy="98.1" r=".19"/>
<circle cx="241.7" cy="96.7" r=".19"/>
<circle cx="242.9" cy="95.2" r=".19"/>
<circle cx="250.1" cy="90.6" r=".19"/>
<circle cx="250.3" cy="90.2" r=".19"/>
<circle cx="251.3" cy="90.7" r=".19"/>
<circle cx="251.9" cy="88.7" r=".19"/>
<circle cx="254.9" cy="97.4" r=".19"/>
<circle cx="255.1" cy="95.4" r=".19"/>
<circle cx="255.1" cy="97" r=".19"/>
<circle cx="255.1" cy="96.9" r=".19"/>
<circle cx="255.2" cy="96.9" r=".19"/>
<circle cx="255.2" cy="97" r=".19"/>
<circle cx="256.4" cy="98.4" r=".19"/>
<circle cx="236.7" cy="104.1" r=".19"/>
<circle cx="238.1" cy="106.2" r=".19"/>
<circle cx="238.4" cy="106" r=".19"/>
<circle cx="238.5" cy="107.5" r=".19"/>
<circle cx="241.9" cy="112.1" r=".19"/>
<circle cx="242" cy="112.1" r=".19"/>
<circle cx="242.1" cy="112.1" r=".19"/>
<circle cx="242.4" cy="112.2" r=".19"/>
<circle cx="242.4" cy="112.3" r=".19"/>
<circle cx="242.4" cy="112.1" r=".19"/>
<circle cx="243.6" cy="112.3" r=".19"/>
<circle cx="243.6" cy="112.2" r=".19"/>
<circle cx="250" cy="108.1" r=".19"/>
<circle cx="250.7" cy="107.7" r=".19"/>
<circle cx="250.8" cy="107.8" r=".19"/>
<circle cx="250.8" cy="107.7" r=".19"/>
<circle cx="251" cy="109.2" r=".19"/>
<circle cx="251.1" cy="106.7" r=".19"/>
<circle cx="251.3" cy="106.5" r=".19"/>
<circle cx="251.9" cy="106.2" r=".19"/>
<circle cx="252" cy="106.2" r=".19"/>
<circle cx="252.7" cy="107.3" r=".19"/>
<circle cx="253.9" cy="105" r=".19"/>
<circle cx="254.3" cy="104.5" r=".19"/>
</g>
<!-- layer: Symbols(ANSI-PIG) -->
<g fill="none" stroke="#000" stroke-width=".2">
<path d="M11.5 14.1v-4.4h113.6v4.4M11.5 14.1h113.6v3.7M11.5 14.1v191.3h113.6v-187.6M11.5 17.8h113.6M17 14.1v191.3M21.8 14.1v191.3M72.2 14.1v191.3M11.5 21.7h113.6M11.5 25.4h113.6M11.5 29.2h113.6M11.5 33h113.6M11.5 36.8h113.6"/>
<path d="M178.8 37.3l-6 9.8M11.5 40.6h113.6M11.5 44.3h113.6M11.5 48.1h113.6M11.5 51.9h113.6M11.5 55.7h113.6M11.5 59.5h113.6M163.1 40.4l5.6 8.5M163.8 49.9l2.4 .9M164 49.5l2.2 1.3-2.5-.4zM166.9 47.1l.8-.6 1 2.4zM173.7 44.6l.9 .5-1.8 2z"/>
<path d="M11.5 63.3h113.6M11.5 70.9h113.6M11.5 74.6h113.6M164 67.1l-2.1 7.8M164 67l-1.1 2.2 .9 .2 .2-2.3M164.5 65.2l3.8 14.2M164.5 65.2l1.1 2.2-.8 .3M164.5 65.2l.1 1.9M11.5 82.2h113.6M11.5 86h113.6M11.5 93.5h113.6M11.5 100.3h113.6"/>
<path d="M11.5 104.1h113.6M11.5 107.9h113.6M11.5 114.7h113.6M11.5 118.5h113.6M214.2 100.8l2.5-.2-2.2 1.2zM216.7 100.6l-8.5 2.8M231.8 107.3l2.5-.9-1.9 1.7zM234.3 106.4l-14 8.4M235.6 109.8l2.1-1.5-1.3 2.2zM237.7 108.3l-7.1 7.8M239.1 113.2l1.2 2.2-.9 .3zM239.1 113.2l2.9 8.9"/>
<path d="M255.5 107.9l1.2 2.3-1 .3zM255.5 107.9l2.3 8.7M11.5 122.3h113.6M11.5 126.1h113.6M11.5 129.9h113.6M11.5 133.7h113.6M11.5 137.5h113.6M11.5 141.2h113.6M11.5 145h113.6M11.5 152.6h113.6M11.5 160.1h113.6M11.5 163.8h113.6"/>
<path d="M11.5 167.6h113.6M11.5 171.4h113.6M11.5 175.2h113.6M11.5 179h113.6M161.8 162.2v-3.5h107.9v3.5M161.8 165.1h107.9M174.5 162.2v5.8M193.5 162.2v5.8M244.3 162.2v5.8M269.7 162.2h-107.9v2.9M269.7 162.2v5.8h-107.9v-2.9M11.5 182.8h113.6"/>
<path d="M11.5 186.6h113.6M11.5 190.4h113.6M11.5 194.1h113.6M130.3 196.7h7.1M133.3 198.6h.9M142.2 198.6h.9M142.3 196.7h5.4M152.1 196.7h8.2M154.7 198.6h.9M11.5 201.7h113.6M133.2 200.3h1M133.6 202.1h.9"/>
<circle cx="160.7" cy="36.5" r="4.6"/>
<circle cx="181.1" cy="33.4" r="4.6"/>
<circle cx="159.5" cy="48.4" r="4.6"/>
<circle cx="160.6" cy="79.3" r="4.6"/>
<circle cx="168.8" cy="83.9" r="4.6"/>
<circle cx="203.9" cy="104.8" r="4.6"/>
<circle cx="216.4" cy="117.1" r="4.6"/>
<circle cx="227.5" cy="119.4" r="4.6"/>
<circle cx="243.4" cy="126.4" r="4.6"/>
<circle cx="258.9" cy="121" r="4.6"/>
</g>
<!-- layer: Sketch Geometry(ANSI-PIG) -->
<g fill="none" stroke="#000" stroke-width=".38">
<path d="M9.7 9.7h260v196.5h-260zM34.9 5.8v3.9M69.8 5.8v3.9M104.8 5.8v3.9M139.7 5.8v3.9M174.6 5.8v3.9M209.5 5.8v3.9M244.5 5.8v3.9M5.8 36h3.9M269.7 36h3.9M5.8 71.9h3.9M269.7 71.9h3.9"/>
<path d="M5.8 107.9h3.9M269.7 107.9h3.9M5.8 144h3.9M269.7 144h3.9M5.8 179.9h3.9M269.7 179.9h3.9M34.9 206.2v3.9M69.8 206.2v3.9M104.8 206.2v3.9M139.7 206.2v3.9M174.6 206.2v3.9M209.5 206.2v3.9"/>
<path d="M244.5 206.2v3.9"/>
</g>
<!-- layer: Dimensions(ANSI-PIG) -->
<g fill="none" stroke="#000" stroke-width=".2">
<path d="M126.9 168.1h142.8v38.1h-142.8zM161.8 168.1v38.1M161.8 174.5h35.6M182.9 174.5v31.7M197.4 168.1v38.1M126.9 187.2h70.5M126.9 180.8h70.5M161.8 193.5h35.6M161.8 199.9h35.6M197.4 180h72.3M197.4 194.3h72.3M205.5 194.3v7.2"/>
<path d="M211.9 194.3v7.2M255.3 194.3v7.2M197.4 201.5h72.3M239.4 201.5v4.7"/>
</g>
<!-- layer: Symbols(ANSI-PIG) -->
<g fill="#000">
<path d="M164 49.5l2.2 1.3-2.5-.4z" fill-rule="evenodd"/>
<path d="M166.9 47.1l.8-.6 1 2.4z" fill-rule="evenodd"/>
<path d="M173.7 44.6l.9 .5-1.8 2z" fill-rule="evenodd"/>
<path d="M164 66.9l-.2 2.5-.9-.2z" fill-rule="evenodd"/>
<path d="M164.5 65.2l1.1 2.2-.9 .4z" fill-rule="evenodd"/>
<path d="M214.2 100.8l2.5-.2-2.2 1.2z" fill-rule="evenodd"/>
<path d="M231.8 107.3l2.5-.9-1.9 1.7z" fill-rule="evenodd"/>
<path d="M235.6 109.8l2.1-1.5-1.3 2.2z" fill-rule="evenodd"/>
<path d="M239.1 113.2l1.2 2.2-.9 .3z" fill-rule="evenodd"/>
<path d="M255.5 107.9l1.2 2.3-1 .3z" fill-rule="evenodd"/>
</g>
<g font-size="4.3">
<text x="180" y="34.9">3</text>
<text x="158.3" y="38">16</text>
<text x="157.1" y="49.8">15</text>
<text x="159.4" y="80.8">9</text>
<text x="167.6" y="85.4">8</text>
<text x="202.7" y="106.4">1</text>
<text x="215.2" y="118.7">3</text>
<text x="225.1" y="120.9">15</text>
<text x="257.7" y="122.5">5</text>
<text x="242.3" y="128">4</text>
</g>
<g font-size="3.9">
<text x="200.9" y="187.1">CVHS ROV ELECTRONICS BOTTLE</text>
<text x="223.1" y="191.6">ASSEMBLY</text>
</g>
<g font-size="3.5">
<text x="16.4" y="8.6">8</text>
<text x="51.4" y="8.6">7</text>
<text x="86.3" y="8.6">6</text>
<text x="121.2" y="8.6">5</text>
<text x="156.1" y="8.6">4</text>
<text x="191.1" y="8.6">3</text>
<text x="226" y="8.6">2</text>
<text x="260.9" y="8.6">1</text>
<text x="6.5" y="19.2">F</text>
<text x="270.8" y="19.2">F</text>
<text x="6.3" y="55.2">E</text>
<text x="270.8" y="55.2">E</text>
<text x="6.1" y="91.2">D</text>
<text x="270.8" y="91.2">D</text>
<text x="6.1" y="127.3">C</text>
<text x="270.8" y="127.3">C</text>
<text x="174.1" y="137.9">PART NO. 2302-01202-00001</text>
<text x="174.1" y="141.9">MAIN ELECTRONICS BOTTLE ASSEMBLY</text>
<text x="6.3" y="163.2">B</text>
<text x="270.8" y="163.2">B</text>
<text x="6.3" y="199.2">A</text>
<text x="200.3" y="200.1">A</text>
<text x="224.1" y="200">2302-01202</text>
<text x="260.9" y="200.1">A</text>
<text x="270.8" y="199.2">A</text>
<text x="16.4" y="209.8">8</text>
<text x="51.4" y="209.7">7</text>
<text x="86.3" y="209.8">6</text>
<text x="121.2" y="209.7">5</text>
<text x="156.1" y="209.8">4</text>
<text x="191.1" y="209.8">3</text>
<text x="226" y="209.8">2</text>
<text x="251.5" y="205.2">1</text>
<text x="260.9" y="209.8">1</text>
<text x="263.7" y="205.1">5</text>
</g>
<g font-size="3">
<text x="239.8" y="205">SHEET</text>
<text x="256" y="205">OF</text>
</g>
<text font-size="2.8" x="62.4" y="12.9">Parts List</text>
<text font-size="2.6" x="198.5" y="204.9">NOT TO SCALE</text>
<g font-size="2.2">
<text x="162.5" y="186.2">C HOLM</text>
<text x="186.2" y="186.6">9/6/2024</text>
<text x="162.5" y="192.7">C HOLM</text>
<text x="186.1" y="192.7">9/6/2024</text>
<text x="186.3" y="199.4">9/6/2024</text>
</g>
<g font-size="2.1">
<text x="11.7" y="16.7">ITEM</text>
<text x="17.2" y="16.8">QTY</text>
<text x="39.2" y="16.7">PART NUMBER</text>
<text x="91.4" y="16.8">DESCRIPTION</text>
<text x="13.7" y="20.5">1</text>
<text x="18.8" y="20.5">1</text>
<text x="22.7" y="20.5">2301-07200-10002</text>
<text x="73.1" y="20.5">WTE4-P-LOCKING-TUBE-400-R2</text>
<text x="13.7" y="24.3">2</text>
<text x="13.7" y="28.1">3</text>
<text x="18.8" y="24.3">1</text>
<text x="18.8" y="28.1">2</text>
<text x="22.7" y="24.3">CHNS 4S Lipo</text>
<text x="22.7" y="28.1">2301-07200-00003</text>
<text x="73.1" y="24.3">CNHL 4S LIPO BATTERY 9500mAh 14.8V 90C</text>
<text x="73.1" y="28.1">ANODIZED ALUMINUM 4&quot; FLANGE END CAP</text>
<text x="13.7" y="31.8">4</text>
<text x="13.7" y="35.6">5</text>
<text x="18.8" y="31.8">1</text>
<text x="18.8" y="35.6">1</text>
<text x="22.7" y="31.8">2302-07200-00004</text>
<text x="22.7" y="35.6">2302-07200-00005</text>
<text x="73.1" y="31.9">4&quot; DOME RETAINING RING</text>
<text x="73.1" y="35.6">100mm 4&quot; ACRYLIC DOME END CAP</text>
<text x="13.7" y="39.4">6</text>
<text x="18.8" y="39.4">2</text>
<text x="22.7" y="39.4">2301-07200-00006</text>
<text x="73.7" y="39.4">4&quot; END CAP FACE O-RING 154 BUNA-N 70A</text>
<text x="13.7" y="43.2">7</text>
<text x="13.7" y="47">8</text>
<text x="18.8" y="43.2">4</text>
<text x="18.8" y="47">2</text>
<text x="22.7" y="43.2">2301-07200-00020</text>
<text x="22.7" y="47">2302-07200-00007</text>
<text x="73.1" y="43.2">Oil-Resistant Buna-N O-Ring 1302N706</text>
<text x="73.1" y="47">BLUE ROV 4&quot; TEFLON LOCKING CORD</text>
<text x="13.7" y="50.8">9</text>
<text x="18.8" y="50.8">2</text>
<text x="22.7" y="50.8">2302-07200-00008</text>
<text x="73.1" y="50.8">BLUE ROBOTICS LOCKING CORD HANDLE</text>
<text x="13.1" y="54.5">10</text>
<text x="13.1" y="58.4">11</text>
<text x="18.8" y="54.5">2</text>
<text x="18.8" y="58.4">1</text>
<text x="22.7" y="54.5">2302-07200-00009</text>
<text x="22.7" y="58.4">2302-01202-00002</text>
<text x="73.1" y="54.5">BLUE ROBOTICS LOCKING CORD SET SCREW</text>
<text x="73.1" y="58.4">REAR ELECTRONICS SLED MOUNT RING</text>
<text x="13.1" y="62.2">12</text>
<text x="13.1" y="65.9">13</text>
<text x="18.8" y="62.2">1</text>
<text x="18.8" y="65.9">1</text>
<text x="22.7" y="62.2">2302-01202-00003</text>
<text x="22.7" y="65.9">2302-01202-00004</text>
<text x="73.1" y="62.2">ELECTRONICS MOUNT SLED BASE</text>
<text x="73.1" y="65.9">MULTI-CAMERA FWD ELECTRONICS MOUNT</text>
<text x="73.1" y="69.7">RING</text>
<text x="13.1" y="73.5">14</text>
<text x="13.1" y="77.3">15</text>
<text x="18.2" y="77.3">12</text>
<text x="18.8" y="73.5">4</text>
<text x="22.7" y="73.5">2302-01202-00006</text>
<text x="22.7" y="77.3">M3X0.5-12-SS316-SOCKET-HEAD-CAP-SCREW_</text>
<text x="73.1" y="73.5">STANDOFF M3-0.5 X 321.7mm</text>
<text x="73.1" y="77.3">316 SS HEX HEAD SOCKET CAP SCREW M3-0.5 X</text>
<text x="22.7" y="81">92290A117</text>
<text x="73.1" y="81">12mm</text>
<text x="13.1" y="84.8">16</text>
<text x="13.1" y="88.6">17</text>
<text x="18.8" y="84.8">1</text>
<text x="18.8" y="88.6">4</text>
<text x="22.7" y="84.8">2301-07200-10010</text>
<text x="22.7" y="88.6">2302-01202-00005</text>
<text x="73.1" y="84.8">WTE4-END-CAP-10XM10-R2</text>
<text x="73.1" y="88.6">Aluminum Male-Female Threaded Hex Standoff</text>
<text x="73.1" y="92.4">M3-0.5 X 25mm</text>
<text x="13.1" y="96.2">18</text>
<text x="18.8" y="96.2">1</text>
<text x="22.7" y="96.2">2301-07200-00018</text>
<text x="73.1" y="96.2">8 POSITION BARRIER BLOCK TERMINAL BLOCK</text>
<text x="13.1" y="103">19</text>
<text x="13.1" y="106.8">20</text>
<text x="18.8" y="103">4</text>
<text x="18.8" y="106.8">1</text>
<text x="22.7" y="103">2301-07200-00016</text>
<text x="22.7" y="106.8">2301-07200-00017</text>
<text x="73.1" y="103">TERMINAL STANDOFF M2.5-0.45 X 14mm FF</text>
<text x="73.1" y="106.8">9 POS EURO BLOCK 7618K616</text>
<text x="13.1" y="110.6">21</text>
<text x="18.8" y="110.6">1</text>
<text x="22.7" y="110.6">2300-024716-00001</text>
<text x="73.1" y="110.6">MS 8607 TEMP,PRESS, AND HUMIDITY SENSOR</text>
<text x="13.1" y="117.3">22</text>
<text x="18.8" y="117.3">1</text>
<text x="22.7" y="117.3">2300-0290607-00001</text>
<text x="73.1" y="117.4">60W BUCK CONVERTER 12-24V to 5V 5Amp</text>
<text x="13.1" y="121.2">23</text>
<text x="13.1" y="125">24</text>
<text x="18.8" y="121.2">1</text>
<text x="18.8" y="125">4</text>
<text x="22.7" y="121.2">2300-02521-00001</text>
<text x="22.7" y="125">2302-01202-00008</text>
<text x="73.1" y="121.2">HILETGO IMU</text>
<text x="73.1" y="125">BRASS STANDOFF M2 X 16mm</text>
<text x="13.1" y="128.7">25</text>
<text x="18.8" y="128.7">4</text>
<text x="22.7" y="128.7">2301-07202-00001</text>
<text x="73.1" y="128.8">BASIC ELECTRONIC SPEED CONTROLLER</text>
<text x="13.1" y="132.5">26</text>
<text x="13.1" y="136.3">27</text>
<text x="18.8" y="132.5">1</text>
<text x="18.8" y="136.3">1</text>
<text x="22.7" y="132.5">2300-025647-00001</text>
<text x="22.7" y="136.3">PRV-M10-ASM-R1-RP</text>
<text x="73.1" y="132.5">5MP RASPBERRY PI CAMERA</text>
<text x="73.1" y="136.3">M10 PRESSURE RELIEF VALVE</text>
<text x="13.1" y="140.1">28</text>
<text x="13.1" y="143.8">29</text>
<text x="18.8" y="140.1">1</text>
<text x="18.8" y="143.8">2</text>
<text x="22.7" y="140.1">BAR30-ASM-R2</text>
<text x="22.7" y="143.8">WL-BLANK_WL-M10-BLANK</text>
<text x="73.1" y="140.1">BLUE ROBOTICS BAR 30 PRESSURE SENSOR</text>
<text x="73.1" y="143.8">M10 BLANK PLUG</text>
<text x="13.1" y="147.6">30</text>
<text x="18.8" y="147.6">4</text>
<text x="22.7" y="147.6">WLP-BULKHEAD_WLP-M10-BULKHEAD-6.5MM-</text>
<text x="73.1" y="147.6">M10 PRESSURE RELIEF VALVE</text>
<text x="13.1" y="155.2">31</text>
<text x="18.8" y="155.2">2</text>
<text x="22.7" y="151.4">PUBLIC</text>
<text x="22.7" y="155.2">2302-01202-00007</text>
<text x="73.1" y="155.2">Male-Female Threaded Hex Standoff M3-0.5 X 5mm</text>
<text x="73.1" y="158.9">18-8SS</text>
<text x="13.1" y="162.7">32</text>
<text x="13.1" y="166.5">33</text>
<text x="18.8" y="162.7">1</text>
<text x="18.8" y="166.5">1</text>
<text x="22.7" y="162.7">RPI4-MODELB-2GB-R1</text>
<text x="22.7" y="166.5">2302-30202-00001</text>
<text x="73.1" y="162.7">RASPBERRY PI 4</text>
<text x="73.1" y="166.5">RASPBERRY PI ROV HAT</text>
<text x="91.2" y="162.7">2GB</text>
<text x="13.1" y="170.3">34</text>
<text x="18.8" y="170.3">1</text>
<text x="22.7" y="170.3">2302-303202-00001</text>
<text x="73.1" y="170.3">ARDUINO UNO ROV HAT</text>
<text x="199.5" y="173.9">MECHANICAL, INDUSTRIAL, AND MANUFACTURING ENGINEERING</text>
<text x="212.6" y="171.4">OREGON STATE UNIVERSITY ROBOTICS</text>
<text x="13.1" y="174.1">35</text>
<text x="13.1" y="177.9">36</text>
<text x="18.8" y="174.1">2</text>
<text x="18.8" y="177.9">1</text>
<text x="22.7" y="174.1">2302-01202-00010</text>
<text x="22.7" y="177.9">2302-01202-00011</text>
<text x="73.1" y="174.1">TERMINAL BLOCK CLIP INSULATOR</text>
<text x="73.1" y="177.9">9 POS EURO BLOCK 7618K616</text>
<text x="13.1" y="181.6">37</text>
<text x="13.1" y="185.4">38</text>
<text x="18.8" y="181.6">1</text>
<text x="18.8" y="185.4">4</text>
<text x="22.7" y="181.6">2200-02010-00001</text>
<text x="22.7" y="185.4">2302-01202-00012</text>
<text x="73.1" y="181.7">ARDUINO UNO REV3</text>
<text x="73.1" y="185.4">Brass M2-0.4 x 30mm Standoff</text>
<text x="162.4" y="180">C HOLM</text>
<text x="186.2" y="180.1">3/8/2023</text>
<text x="198.1" y="182.2">TITLE</text>
<text x="13.1" y="189.2">39</text>
<text x="18.8" y="189.2">2</text>
<text x="22.7" y="189.2">2301-07200-00022</text>
<text x="73.1" y="189.2">9 POS EURO BLOCK 7618K616</text>
<text x="13.1" y="193">40</text>
<text x="13.1" y="196.8">41</text>
<text x="18.8" y="193">4</text>
<text x="18.8" y="196.8">1</text>
<text x="22.7" y="193">WLP-PLUG_WLP-PLUG-6.5MM-LC-PUBLIC</text>
<text x="22.7" y="196.8">WLP-M10-7.5MM-HC</text>
<text x="73.1" y="196.8">M10</text>
<text x="77.8" y="196.8">7.5MM HC BR TETHER WETLINK</text>
<text x="198.1" y="196.5">SIZE</text>
<text x="212.5" y="196.5">DWG NO</text>
<text x="255.9" y="196.5">REV</text>
<text x="73.1" y="200.5">PENETRATOR</text>
<text x="162.5" y="198.7">G HOLLLINGER</text>
<text x="13.1" y="204.3">42</text>
<text x="18.8" y="204.3">1</text>
<text x="22.7" y="204.3">WLP-M10-4.5MM-LC</text>
<text x="73.1" y="204.3">WET LINK PENETRATOR M10</text>
<text x="103.6" y="204.3">4.5MM LC</text>
<text x="162.4" y="205.5">N/A</text>
</g>
<g font-size="1.7">
<text x="207.3" y="161">REVISION HISTORY</text>
<text x="166.3" y="164.3">REV</text>
<text x="167.6" y="167.2">A</text>
<text x="180.6" y="167.2">9/6/2024</text>
<text x="181.7" y="164.3">DATE</text>
<text x="211.6" y="167.2">INITIAL RELEASE</text>
<text x="212.9" y="164.3">DESCRIPTION</text>
<text x="250.5" y="167.2">G HOLLLINGER</text>
<text x="252.1" y="164.3">APPROVED</text>
<text x="162.3" y="170.4">REFERENCE DESIGNATOR</text>
<text x="162" y="176.1">DESIGN</text>
<text x="183.3" y="176.1">DATE</text>
<text x="202.9" y="176">204 ROGERS HALL 2000 SW MONROE AVE, CORVALLIS, OR, 97331-5503</text>
<text x="203.8" y="178">CHRIS HOLM holmch@oregonstate.edu 541-737-8299 O 503-999-5268 C</text>
<text x="127.6" y="183.5">INTERPRET DRAWING IAW</text>
<text x="127.6" y="185.4">ASME Y14.100-2004</text>
<text x="162.2" y="182.6">DRAFT</text>
<text x="183.2" y="182.8">DATE</text>
<text x="162.2" y="188.9">CHECKED</text>
<text x="183.1" y="188.8">DATE</text>
<text x="162.2" y="195.4">APPROVED</text>
<text x="183" y="195.4">DATE</text>
<text x="162.4" y="201.9">MFG APPROVAL</text>
<text x="183.1" y="201.7">DATE</text>
</g>
<g font-size="1.6">
<text x="127.6" y="189.3">UNLESS OTHERWISE NOTED:</text>
<text x="127.6" y="191.1">DIMENSIONS IN INCHES</text>
<text x="130.3" y="196.5">DECIMAL</text>
<text x="137.4" y="192.9">TOLERANCES:</text>
<text x="142.3" y="196.5">ANGLE</text>
<text x="152.1" y="196.5">FRACTION</text>
<text x="128.1" y="198.3">.x</text>
<text x="128.1" y="200.1">.xx</text>
<text x="128.1" y="201.9">.xxx</text>
<text x="133.2" y="200.1">+ 0.01</text>
<text x="133.3" y="198.3">+ 0.1</text>
<text x="133.6" y="201.9">+ 0.005</text>
<text x="142.2" y="198.3">+ 1 deg</text>
<text x="154.7" y="198.3">+ 1/32</text>
<text x="127.6" y="205.5">BREAK ALL SHARP EDGES R0.02 MIN</text>
</g>
</svg>
